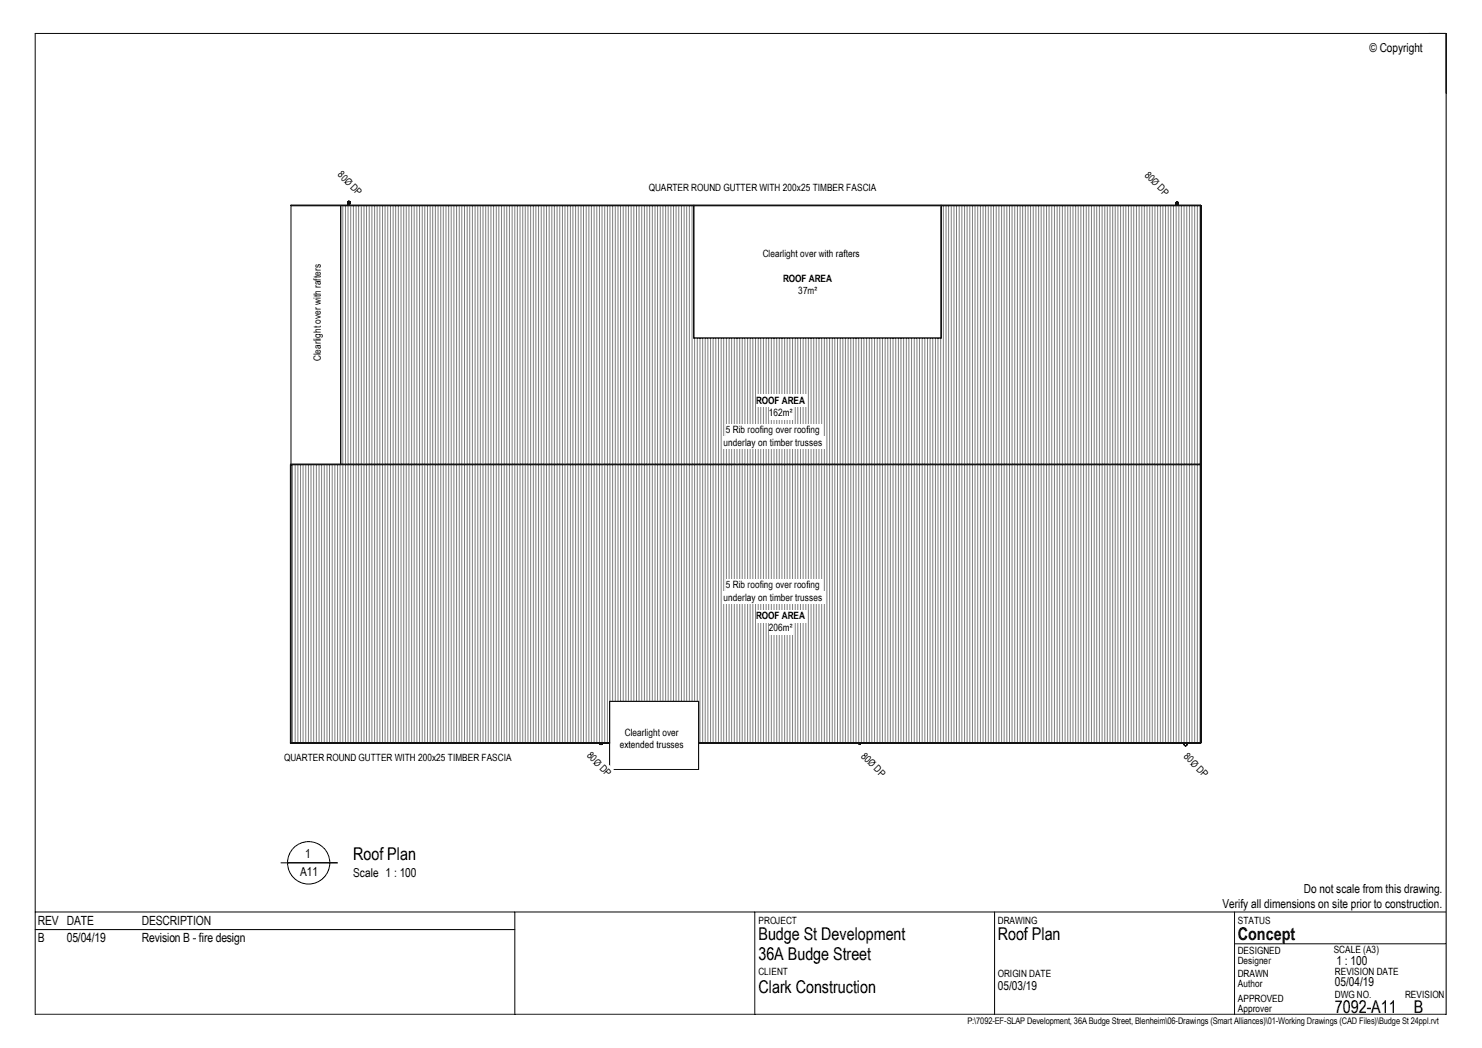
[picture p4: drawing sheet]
<svg xmlns="http://www.w3.org/2000/svg" width="420mm" height="297mm" viewBox="0 0 420 297" stroke-linecap="round" stroke-linejoin="round" font-family="sans-serif">
<g fill="none" stroke="#808080" stroke-width=".28">
<path d="M97.2 58.3v73.2M97.9 58.3v73.2M98.7 58.3v73.2M99.4 58.3v73.2M100.2 58.3v73.2M101 58.3v73.2M101.7 58.3v73.2M102.4 58.3v73.2M103.2 58.3v73.2M103.9 58.3v73.2M104.7 58.3v73.2M105.4 58.3v73.2"/>
<path d="M106.2 58.3v73.2M106.9 58.3v73.2M107.7 58.3v73.2M108.4 58.3v73.2M109.2 58.3v73.2M109.9 58.3v73.2M110.7 58.3v73.2M111.5 58.3v73.2M112.2 58.3v73.2M112.9 58.3v73.2M113.7 58.3v73.2M114.5 58.3v73.2"/>
<path d="M115.2 58.3v73.2M115.9 58.3v73.2M116.7 58.3v73.2M117.4 58.3v73.2M118.2 58.3v73.2M118.9 58.3v73.2M119.7 58.3v73.2M120.4 58.3v73.2M121.2 58.3v73.2M122 58.3v73.2M122.7 58.3v73.2M123.4 58.3v73.2"/>
<path d="M124.2 58.3v73.2M125 58.3v73.2M125.7 58.3v73.2M126.4 58.3v73.2M127.2 58.3v73.2M127.9 58.3v73.2M128.7 58.3v73.2M129.4 58.3v73.2M130.2 58.3v73.2M130.9 58.3v73.2M131.7 58.3v73.2M132.4 58.3v73.2"/>
<path d="M133.2 58.3v73.2M133.9 58.3v73.2M134.7 58.3v73.2M135.5 58.3v73.2M136.2 58.3v73.2M136.9 58.3v73.2M137.7 58.3v73.2M138.4 58.3v73.2M139.2 58.3v73.2M139.9 58.3v73.2M140.7 58.3v73.2M141.4 58.3v73.2"/>
<path d="M142.2 58.3v73.2M142.9 58.3v73.2M143.7 58.3v73.2M144.4 58.3v73.2M145.2 58.3v73.2M146 58.3v73.2M146.7 58.3v73.2M147.4 58.3v73.2M148.2 58.3v73.2M148.9 58.3v73.2M149.7 58.3v73.2M150.4 58.3v73.2"/>
<path d="M151.2 58.3v73.2M151.9 58.3v73.2M152.7 58.3v73.2M153.4 58.3v73.2M154.2 58.3v73.2M154.9 58.3v73.2M155.7 58.3v73.2M156.5 58.3v73.2M157.2 58.3v73.2M157.9 58.3v73.2M158.7 58.3v73.2M159.5 58.3v73.2"/>
<path d="M160.2 58.3v73.2M160.9 58.3v73.2M161.7 58.3v73.2M162.4 58.3v73.2M163.2 58.3v73.2M163.9 58.3v73.2M164.7 58.3v73.2M165.4 58.3v73.2M166.2 58.3v73.2M167 58.3v73.2M167.7 58.3v73.2M168.4 58.3v73.2"/>
<path d="M169.2 58.3v73.2M170 58.3v73.2M170.7 58.3v73.2M171.4 58.3v73.2M172.2 58.3v73.2M172.9 58.3v73.2M173.7 58.3v73.2M174.4 58.3v73.2M175.2 58.3v73.2M175.9 58.3v73.2M176.7 58.3v73.2M177.4 58.3v73.2"/>
<path d="M178.2 58.3v73.2M178.9 58.3v73.2M179.7 58.3v73.2M180.5 58.3v73.2M181.2 58.3v73.2M181.9 58.3v73.2M182.7 58.3v73.2M183.4 58.3v73.2M184.2 58.3v73.2M184.9 58.3v73.2M185.7 58.3v73.2M186.4 58.3v73.2"/>
<path d="M187.2 58.3v73.2M187.9 58.3v73.2M188.7 58.3v73.2M189.4 58.3v73.2M190.2 58.3v73.2M191 58.3v73.2M191.7 58.3v73.2M192.4 58.3v73.2M193.2 58.3v73.2M194 58.3v73.2M194.7 58.3v73.2M195.4 58.3v73.2"/>
<path d="M196.2 58.3v73.2M267.5 58.3v73.2M268.2 58.3v73.2M268.9 58.3v73.2M269.7 58.3v73.2M270.5 58.3v73.2M271.2 58.3v73.2M271.9 58.3v73.2M272.7 58.3v73.2M273.5 58.3v73.2M274.2 58.3v73.2M274.9 58.3v73.2"/>
<path d="M275.7 58.3v73.2M276.4 58.3v73.2M277.2 58.3v73.2M277.9 58.3v73.2M278.7 58.3v73.2M279.4 58.3v73.2M280.2 58.3v73.2M281 58.3v73.2M281.7 58.3v73.2M282.4 58.3v73.2M283.2 58.3v73.2M284 58.3v73.2"/>
<path d="M284.7 58.3v73.2M285.4 58.3v73.2M286.2 58.3v73.2M286.9 58.3v73.2M287.7 58.3v73.2M288.4 58.3v73.2M289.2 58.3v73.2M289.9 58.3v73.2M290.7 58.3v73.2M291.5 58.3v73.2M292.2 58.3v73.2M292.9 58.3v73.2"/>
<path d="M293.7 58.3v73.2M294.5 58.3v73.2M295.2 58.3v73.2M295.9 58.3v73.2M296.7 58.3v73.2M297.4 58.3v73.2M298.2 58.3v73.2M298.9 58.3v73.2M299.7 58.3v73.2M300.4 58.3v73.2M301.2 58.3v73.2M302 58.3v73.2"/>
<path d="M302.7 58.3v73.2M303.4 58.3v73.2M304.2 58.3v73.2M305 58.3v73.2M305.7 58.3v73.2M306.4 58.3v73.2M307.2 58.3v73.2M308 58.3v73.2M308.7 58.3v73.2M309.4 58.3v73.2M310.2 58.3v73.2M310.9 58.3v73.2"/>
<path d="M311.7 58.3v73.2M312.5 58.3v73.2M313.2 58.3v73.2M313.9 58.3v73.2M314.7 58.3v73.2M315.5 58.3v73.2M316.2 58.3v73.2M316.9 58.3v73.2M317.7 58.3v73.2M318.5 58.3v73.2M319.2 58.3v73.2M319.9 58.3v73.2"/>
<path d="M320.7 58.3v73.2M321.4 58.3v73.2M322.2 58.3v73.2M322.9 58.3v73.2M323.7 58.3v73.2M324.4 58.3v73.2M325.2 58.3v73.2M326 58.3v73.2M326.7 58.3v73.2M327.4 58.3v73.2M328.2 58.3v73.2M329 58.3v73.2"/>
<path d="M329.7 58.3v73.2M330.4 58.3v73.2M331.2 58.3v73.2M331.9 58.3v73.2M332.7 58.3v73.2M333.4 58.3v73.2M334.2 58.3v73.2M334.9 58.3v73.2M335.7 58.3v73.2M336.5 58.3v73.2M337.2 58.3v73.2M337.9 58.3v73.2"/>
<path d="M338.7 58.3v73.2M339.5 58.3v73.2M340.2 58.3v73.2M196.9 95.8v35.7M197.7 95.8v35.7M198.4 95.8v35.7M199.2 95.8v35.7M199.9 95.8v35.7M200.7 95.8v35.7M201.5 95.8v35.7M202.2 95.8v35.7M202.9 95.8v35.7"/>
<path d="M203.7 95.8v35.7M204.5 95.8v35.7M205.2 95.8v35.7M205.9 95.8v35.7M206.7 95.8v35.7M207.4 95.8v35.7M208.2 95.8v35.7M208.9 95.8v35.7M209.7 95.8v35.7M210.4 95.8v35.7M211.2 95.8v35.7M212 95.8v35.7"/>
<path d="M212.7 95.8v35.7M213.4 95.8v35.7M214.2 95.8v35.7M215 95.8v35.7M215.7 95.8v35.7M216.4 95.8v35.7M217.2 95.8v35.7M217.9 95.8v35.7M218.7 95.8v35.7M219.4 95.8v35.7M220.2 95.8v35.7M220.9 95.8v35.7"/>
<path d="M221.7 95.8v35.7M222.5 95.8v35.7M223.2 95.8v35.7M223.9 95.8v35.7M224.7 95.8v35.7M225.5 95.8v35.7M226.2 95.8v35.7M226.9 95.8v35.7M227.7 95.8v35.7M228.5 95.8v35.7M229.2 95.8v35.7M229.9 95.8v35.7"/>
<path d="M230.7 95.8v35.7M231.4 95.8v35.7M232.2 95.8v35.7M232.9 95.8v35.7M233.7 95.8v35.7M234.4 95.8v35.7M235.2 95.8v35.7M236 95.8v35.7M236.7 95.8v35.7M237.4 95.8v35.7M238.2 95.8v35.7M239 95.8v35.7"/>
<path d="M239.7 95.8v35.7M240.4 95.8v35.7M241.2 95.8v35.7M241.9 95.8v35.7M242.7 95.8v35.7M243.4 95.8v35.7M244.2 95.8v35.7M244.9 95.8v35.7M245.7 95.8v35.7M246.5 95.8v35.7M247.2 95.8v35.7M247.9 95.8v35.7"/>
<path d="M248.7 95.8v35.7M249.5 95.8v35.7M250.2 95.8v35.7M250.9 95.8v35.7M251.7 95.8v35.7M252.4 95.8v35.7M253.2 95.8v35.7M253.9 95.8v35.7M254.7 95.8v35.7M255.4 95.8v35.7M256.2 95.8v35.7M257 95.8v35.7"/>
<path d="M257.7 95.8v35.7M258.4 95.8v35.7M259.2 95.8v35.7M260 95.8v35.7M260.7 95.8v35.7M261.4 95.8v35.7M262.2 95.8v35.7M263 95.8v35.7M263.7 95.8v35.7M264.4 95.8v35.7M265.2 95.8v35.7M265.9 95.8v35.7"/>
<path d="M266.7 95.8v35.7M82.9 131.7v78.8M83.7 131.7v78.8M84.4 131.7v78.8M85.2 131.7v78.8M85.9 131.7v78.8M86.7 131.7v78.8M87.4 131.7v78.8M88.2 131.7v78.8M88.9 131.7v78.8M89.7 131.7v78.8M90.5 131.7v78.8"/>
<path d="M91.2 131.7v78.8M91.9 131.7v78.8M92.7 131.7v78.8M93.4 131.7v78.8M94.2 131.7v78.8M94.9 131.7v78.8M95.7 131.7v78.8M96.4 131.7v78.8M97.2 131.7v78.8M97.9 131.7v78.8M98.7 131.7v78.8M99.4 131.7v78.8"/>
<path d="M100.2 131.7v78.8M101 131.7v78.8M101.7 131.7v78.8M102.4 131.7v78.8M103.2 131.7v78.8M103.9 131.7v78.8M104.7 131.7v78.8M105.4 131.7v78.8M106.2 131.7v78.8M106.9 131.7v78.8M107.7 131.7v78.8M108.4 131.7v78.8"/>
<path d="M109.2 131.7v78.8M109.9 131.7v78.8M110.7 131.7v78.8M111.5 131.7v78.8M112.2 131.7v78.8M112.9 131.7v78.8M113.7 131.7v78.8M114.5 131.7v78.8M115.2 131.7v78.8M115.9 131.7v78.8M116.7 131.7v78.8M117.4 131.7v78.8"/>
<path d="M118.2 131.7v78.8M118.9 131.7v78.8M119.7 131.7v78.8M120.4 131.7v78.8M121.2 131.7v78.8M122 131.7v78.8M122.7 131.7v78.8M123.4 131.7v78.8M124.2 131.7v78.8M125 131.7v78.8M125.7 131.7v78.8M126.4 131.7v78.8"/>
<path d="M127.2 131.7v78.8M127.9 131.7v78.8M128.7 131.7v78.8M129.4 131.7v78.8M130.2 131.7v78.8M130.9 131.7v78.8M131.7 131.7v78.8M132.4 131.7v78.8M133.2 131.7v78.8M133.9 131.7v78.8M134.7 131.7v78.8M135.5 131.7v78.8"/>
<path d="M136.2 131.7v78.8M136.9 131.7v78.8M137.7 131.7v78.8M138.4 131.7v78.8M139.2 131.7v78.8M139.9 131.7v78.8M140.7 131.7v78.8M141.4 131.7v78.8M142.2 131.7v78.8M142.9 131.7v78.8M143.7 131.7v78.8M144.4 131.7v78.8"/>
<path d="M145.2 131.7v78.8M146 131.7v78.8M146.7 131.7v78.8M147.4 131.7v78.8M148.2 131.7v78.8M148.9 131.7v78.8M149.7 131.7v78.8M150.4 131.7v78.8M151.2 131.7v78.8M151.9 131.7v78.8M152.7 131.7v78.8M153.4 131.7v78.8"/>
<path d="M154.2 131.7v78.8M154.9 131.7v78.8M155.7 131.7v78.8M156.5 131.7v78.8M157.2 131.7v78.8M157.9 131.7v78.8M158.7 131.7v78.8M159.5 131.7v78.8M160.2 131.7v78.8M160.9 131.7v78.8M161.7 131.7v78.8M162.4 131.7v78.8"/>
<path d="M163.2 131.7v78.8M163.9 131.7v78.8M164.7 131.7v78.8M165.4 131.7v78.8M166.2 131.7v78.8M167 131.7v78.8M167.7 131.7v78.8M168.4 131.7v78.8M169.2 131.7v78.8M170 131.7v78.8M170.7 131.7v78.8M171.4 131.7v78.8"/>
<path d="M172.2 131.7v78.8M172.9 131.7v67.1M173.7 131.7v67.1M174.4 131.7v67.1M175.2 131.7v67.1M175.9 131.7v67.1M176.7 131.7v67.1M177.4 131.7v67.1M178.2 131.7v67.1M178.9 131.7v67.1M179.7 131.7v67.1M180.5 131.7v67.1"/>
<path d="M181.2 131.7v67.1M181.9 131.7v67.1M182.7 131.7v67.1M183.4 131.7v67.1M184.2 131.7v67.1M184.9 131.7v67.1M185.7 131.7v67.1M186.4 131.7v67.1M187.2 131.7v67.1M187.9 131.7v67.1M188.7 131.7v67.1M189.4 131.7v67.1"/>
<path d="M190.2 131.7v67.1M191 131.7v67.1M191.7 131.7v67.1M192.4 131.7v67.1M193.2 131.7v67.1M194 131.7v67.1M194.7 131.7v67.1M195.4 131.7v67.1M196.2 131.7v67.1M196.9 131.7v67.1M197.7 131.7v67.1M198.4 131.7v78.8"/>
<path d="M199.2 131.7v78.8M199.9 131.7v78.8M200.7 131.7v78.8M201.5 131.7v78.8M202.2 131.7v78.8M202.9 131.7v78.8M203.7 131.7v78.8M204.5 131.7v78.8M205.2 131.7v78.8M205.9 131.7v78.8M206.7 131.7v78.8M207.4 131.7v78.8"/>
<path d="M208.2 131.7v78.8M208.9 131.7v78.8M209.7 131.7v78.8M210.4 131.7v78.8M211.2 131.7v78.8M212 131.7v78.8M212.7 131.7v78.8M213.4 131.7v78.8M214.2 131.7v78.8M215 131.7v78.8M215.7 131.7v78.8M216.4 131.7v78.8"/>
<path d="M217.2 131.7v78.8M217.9 131.7v78.8M218.7 131.7v78.8M219.4 131.7v78.8M220.2 131.7v78.8M220.9 131.7v78.8M221.7 131.7v78.8M222.5 131.7v78.8M223.2 131.7v78.8M223.9 131.7v78.8M224.7 131.7v78.8M225.5 131.7v78.8"/>
<path d="M226.2 131.7v78.8M226.9 131.7v78.8M227.7 131.7v78.8M228.5 131.7v78.8M229.2 131.7v78.8M229.9 131.7v78.8M230.7 131.7v78.8M231.4 131.7v78.8M232.2 131.7v78.8M232.9 131.7v78.8M233.7 131.7v78.8M234.4 131.7v78.8"/>
<path d="M235.2 131.7v78.8M236 131.7v78.8M236.7 131.7v78.8M237.4 131.7v78.8M238.2 131.7v78.8M239 131.7v78.8M239.7 131.7v78.8M240.4 131.7v78.8M241.2 131.7v78.8M241.9 131.7v78.8M242.7 131.7v78.8M243.4 131.7v78.8"/>
<path d="M244.2 131.7v78.8M244.9 131.7v78.8M245.7 131.7v78.8M246.5 131.7v78.8M247.2 131.7v78.8M247.9 131.7v78.8M248.7 131.7v78.8M249.5 131.7v78.8M250.2 131.7v78.8M250.9 131.7v78.8M251.7 131.7v78.8M252.4 131.7v78.8"/>
<path d="M253.2 131.7v78.8M253.9 131.7v78.8M254.7 131.7v78.8M255.4 131.7v78.8M256.2 131.7v78.8M257 131.7v78.8M257.7 131.7v78.8M258.4 131.7v78.8M259.2 131.7v78.8M260 131.7v78.8M260.7 131.7v78.8M261.4 131.7v78.8"/>
<path d="M262.2 131.7v78.8M263 131.7v78.8M263.7 131.7v78.8M264.4 131.7v78.8M265.2 131.7v78.8M265.9 131.7v78.8M266.7 131.7v78.8M267.5 131.7v78.8M268.2 131.7v78.8M268.9 131.7v78.8M269.7 131.7v78.8M270.5 131.7v78.8"/>
<path d="M271.2 131.7v78.8M271.9 131.7v78.8M272.7 131.7v78.8M273.5 131.7v78.8M274.2 131.7v78.8M274.9 131.7v78.8M275.7 131.7v78.8M276.4 131.7v78.8M277.2 131.7v78.8M277.9 131.7v78.8M278.7 131.7v78.8M279.4 131.7v78.8"/>
<path d="M280.2 131.7v78.8M281 131.7v78.8M281.7 131.7v78.8M282.4 131.7v78.8M283.2 131.7v78.8M284 131.7v78.8M284.7 131.7v78.8M285.4 131.7v78.8M286.2 131.7v78.8M286.9 131.7v78.8M287.7 131.7v78.8M288.4 131.7v78.8"/>
<path d="M289.2 131.7v78.8M289.9 131.7v78.8M290.7 131.7v78.8M291.5 131.7v78.8M292.2 131.7v78.8M292.9 131.7v78.8M293.7 131.7v78.8M294.5 131.7v78.8M295.2 131.7v78.8M295.9 131.7v78.8M296.7 131.7v78.8M297.4 131.7v78.8"/>
<path d="M298.2 131.7v78.8M298.9 131.7v78.8M299.7 131.7v78.8M300.4 131.7v78.8M301.2 131.7v78.8M302 131.7v78.8M302.7 131.7v78.8M303.4 131.7v78.8M304.2 131.7v78.8M305 131.7v78.8M305.7 131.7v78.8M306.4 131.7v78.8"/>
<path d="M307.2 131.7v78.8M308 131.7v78.8M308.7 131.7v78.8M309.4 131.7v78.8M310.2 131.7v78.8M310.9 131.7v78.8M311.7 131.7v78.8M312.5 131.7v78.8M313.2 131.7v78.8M313.9 131.7v78.8M314.7 131.7v78.8M315.5 131.7v78.8"/>
<path d="M316.2 131.7v78.8M316.9 131.7v78.8M317.7 131.7v78.8M318.5 131.7v78.8M319.2 131.7v78.8M319.9 131.7v78.8M320.7 131.7v78.8M321.4 131.7v78.8M322.2 131.7v78.8M322.9 131.7v78.8M323.7 131.7v78.8M324.4 131.7v78.8"/>
<path d="M325.2 131.7v78.8M326 131.7v78.8M326.7 131.7v78.8M327.4 131.7v78.8M328.2 131.7v78.8M329 131.7v78.8M329.7 131.7v78.8M330.4 131.7v78.8M331.2 131.7v78.8M331.9 131.7v78.8M332.7 131.7v78.8M333.4 131.7v78.8"/>
<path d="M334.2 131.7v78.8M334.9 131.7v78.8M335.7 131.7v78.8M336.5 131.7v78.8M337.2 131.7v78.8M337.9 131.7v78.8M338.7 131.7v78.8M339.5 131.7v78.8M340.2 131.7v78.8"/>
</g>
<g fill="none" stroke="#000" stroke-width=".28">
<path d="M82.5 58.3h258.1v152.2h-142.5M96.6 58.3v73.2M98.6 57.5l.1 .2M98.7 57.1l-.1 .6h.4M98.8 57.1h.2M99 57.1l-.5 .2v.8M99 57.1l.2 .4M99 57.7l.3-.2zM99.1 57.1l.2 1M196.7 58.3v37.5h70.1v-37.5M333.4 57.8l.1 .2M333.5 57.3l-.2 .8"/>
<path d="M333.8 57.2l.3 .3v.6M333.8 57.2l-.5 .4 .5 .4M333.8 57.3l.2 .1M334 57.5l-.2 .5M334.1 57.7l-.3 .3M82.5 131.5h257.9M340.6 131.7h-258.3v79h90.5M172.8 198.8h25.3v19.3h-25.3zM82.3 210.5h90.5M82.5 210.5v-152.4h257.9v152.6h-142.3M170.1 210.9l-.1-.2 .3 .3 .4-.1M170.2 210.9l.4 .1 .2-.3-.2 .2"/>
<path d="M243.4 210.7l.1 .1M243.4 210.8h.5M243.9 210.8l-.3 .1M244 210.7l-.1 .1M335.7 210.7l.2 .6h.5M335.8 211.2l.4 .2M335.9 210.7l-.2 .2 .3-.2M336.2 210.7l.3 .1-.1 .5M336.3 210.7l.2 .3M336.5 210.7v.3M336.5 211l-.1 .3"/>
</g>
<g fill="#fff">
<path d="M216.2 70.1h28.2v3.4h-28.2z"/>
<path d="M214.4 111.9h14.2v3.5h-14.2z"/>
<path d="M218 115.4h6.7v3.4h-6.7z"/>
<path d="M222 77.2h14.3v3.4h-14.3z"/>
<path d="M226.3 80.6h5.4v3.5h-5.4z"/>
<path d="M214.4 172.9h14.2v3.5h-14.2z"/>
<path d="M218 176.4h6.7v3.4h-6.7z"/>
<path d="M165.8 214.7l2.4-2.4 5.9 5.8-2.4 2.5z"/>
<path d="M243.5 214.9l2.4-2.4 5.9 5.9-2.4 2.4z"/>
<path d="M335 215l2.4-2.4 5.9 5.8-2.4 2.5z"/>
<path d="M323.9 50.2l2.4-2.4 5.9 5.9-2.4 2.4z"/>
<path d="M95.1 50.1l2.5-2.4 5.8 5.9-2.4 2.4z"/>
<path d="M184 51.4h65.1v3.4h-65.1z"/>
<path d="M80.5 213.2h65.2v3.4h-65.2z"/>
<path d="M205.8 120.2h27.3v3.5h-27.3z"/>
<path d="M205.1 123.7h28.7v3.4h-28.7z"/>
<path d="M205.8 164.2h27.3v3.4h-27.3z"/>
<path d="M205.1 167.6h28.7v3.5h-28.7z"/>
<path d="M88.2 74.2h3.4v28.2h-3.4z"/>
<path d="M177.2 205.9h15.9v3.5h-15.9z"/>
<path d="M175.7 209.4h18.1v3.4h-18.1z"/>
</g>
<path d="M10 9.5h400v278h-400zM10 258.5h400M146 258.5v29M214 258.5v29M282 258.5v29M350 258.5v29M10 263.5h136M350 267.5h60" fill="none" stroke="#000" stroke-width=".28"/>
<g fill="#fff">
<path d="M388.2 11.5h15.3v4.2h-15.3z"/>
<path d="M369.6 249.7h39.3v4.2h-39.3z"/>
<path d="M346.6 253.9h62.3v4.2h-62.3z"/>
</g>
<g fill="none" stroke="#000" stroke-width=".28">
<path d="M79.7 244.6h16"/>
<circle cx="87.5" cy="244.6" r="6"/>
</g>
<g fill="#fff">
<path d="M100.1 245.3h7.2v4.1h-7.2z"/>
<path d="M108.5 245.2h9.6v4.2h-9.6z"/>
<path d="M85.1 244.9h5.1v4.2h-5.1z"/>
<path d="M86.5 240h1.6v4.1h-1.6z"/>
</g>
<g font-size="5">
<text x="100.1" y="243.7">Roof Plan</text>
<text x="215" y="266.4">Budge St Development</text>
<text x="282.9" y="266.4">Roof Plan</text>
<text x="350.9" y="266.4">Concept</text>
<text x="215" y="272">36A Budge Street</text>
<text x="215" y="281.6">Clark Construction</text>
<text x="378.4" y="287.1">7092-A11</text>
<text x="400.8" y="287.1">B</text>
</g>
<g font-size="3.6">
<text x="10.7" y="262.1">REV DATE</text>
<text x="40.3" y="262.1">DESCRIPTION</text>
<text x="10.7" y="267">B</text>
<text x="19" y="267">05/04/19</text>
<text x="40.2" y="267">Revision B - fire design</text>
</g>
<g font-size="3.5">
<text x="388.2" y="14.8">© Copyright</text>
<text x="86.5" y="243.3">1</text>
<text x="85.1" y="248.2">A11</text>
<text x="100.1" y="248.6">Scale</text>
<text x="109.3" y="248.5">1 : 100</text>
<text x="346.6" y="257.2">Verify all dimensions on site prior to construction.</text>
<text x="369.6" y="253">Do not scale from this drawing.</text>
<text x="378.9" y="273.4">1 : 100</text>
<text x="282.9" y="280.5">05/03/19</text>
<text x="378.4" y="279.5">05/04/19</text>
</g>
<g font-size="2.9">
<text x="222" y="79.8">ROOF AREA</text>
<text x="226.3" y="83.3">37m²</text>
<text x="214.4" y="114.5">ROOF AREA</text>
<text x="218" y="118">162m²</text>
<text x="205.8" y="122.8">5 Rib roofing over roofing</text>
<text x="205.1" y="126.3">underlay on timber trusses</text>
<text x="205.8" y="166.8">5 Rib roofing over roofing</text>
<text x="205.1" y="170.3">underlay on timber trusses</text>
<text x="214.4" y="175.5">ROOF AREA</text>
<text x="218" y="179">206m²</text>
<text x="177.2" y="208.5">Clearlight over</text>
<text x="175.7" y="212">extended trusses</text>
</g>
<g font-size="2.8">
<text x="95.6" y="49.7" transform="rotate(45 95.6 49.7)">80Ø DP</text>
<text x="324.3" y="49.8" transform="rotate(45 324.3 49.8)">80Ø DP</text>
<text x="184" y="54">QUARTER ROUND GUTTER WITH 200x25 TIMBER FASCIA</text>
<text x="216.2" y="72.7">Clearlight over with rafters</text>
<text x="91" y="102.4" transform="rotate(-90 91 102.4)">Clearlight over with rafters</text>
<text x="80.5" y="215.8">QUARTER ROUND GUTTER WITH 200x25 TIMBER FASCIA</text>
<text x="166.2" y="214.3" transform="rotate(45 166.2 214.3)">80Ø DP</text>
<text x="244" y="214.5" transform="rotate(45 244 214.5)">80Ø DP</text>
<text x="335.4" y="214.6" transform="rotate(45 335.4 214.6)">80Ø DP</text>
<text x="215" y="261.9">PROJECT</text>
<text x="282.9" y="261.9">DRAWING</text>
<text x="350.9" y="261.9">STATUS</text>
<text x="350.9" y="270.3">DESIGNED</text>
<text x="350.9" y="273.1">Designer</text>
<text x="378.1" y="270.2">SCALE (A3)</text>
<text x="215" y="276.5">CLIENT</text>
<text x="282.9" y="277">ORIGIN DATE</text>
<text x="350.9" y="279.8">Author</text>
<text x="350.9" y="277">DRAWN</text>
<text x="378.4" y="276.4">REVISION DATE</text>
<text x="350.9" y="283.9">APPROVED</text>
<text x="350.9" y="286.9">Approver</text>
<text x="378.4" y="282.8">DWG NO.</text>
<text x="398.3" y="282.8">REVISION</text>
</g>
<text font-size="2.6" x="274.3" y="290.1">P:\7092-EF-SLAP Development, 36A Budge Street, Blenheim\06-Drawings (Smart Alliances)\01-Working Drawings (CAD Files)\Budge St 24ppl.rvt</text>
</svg>
